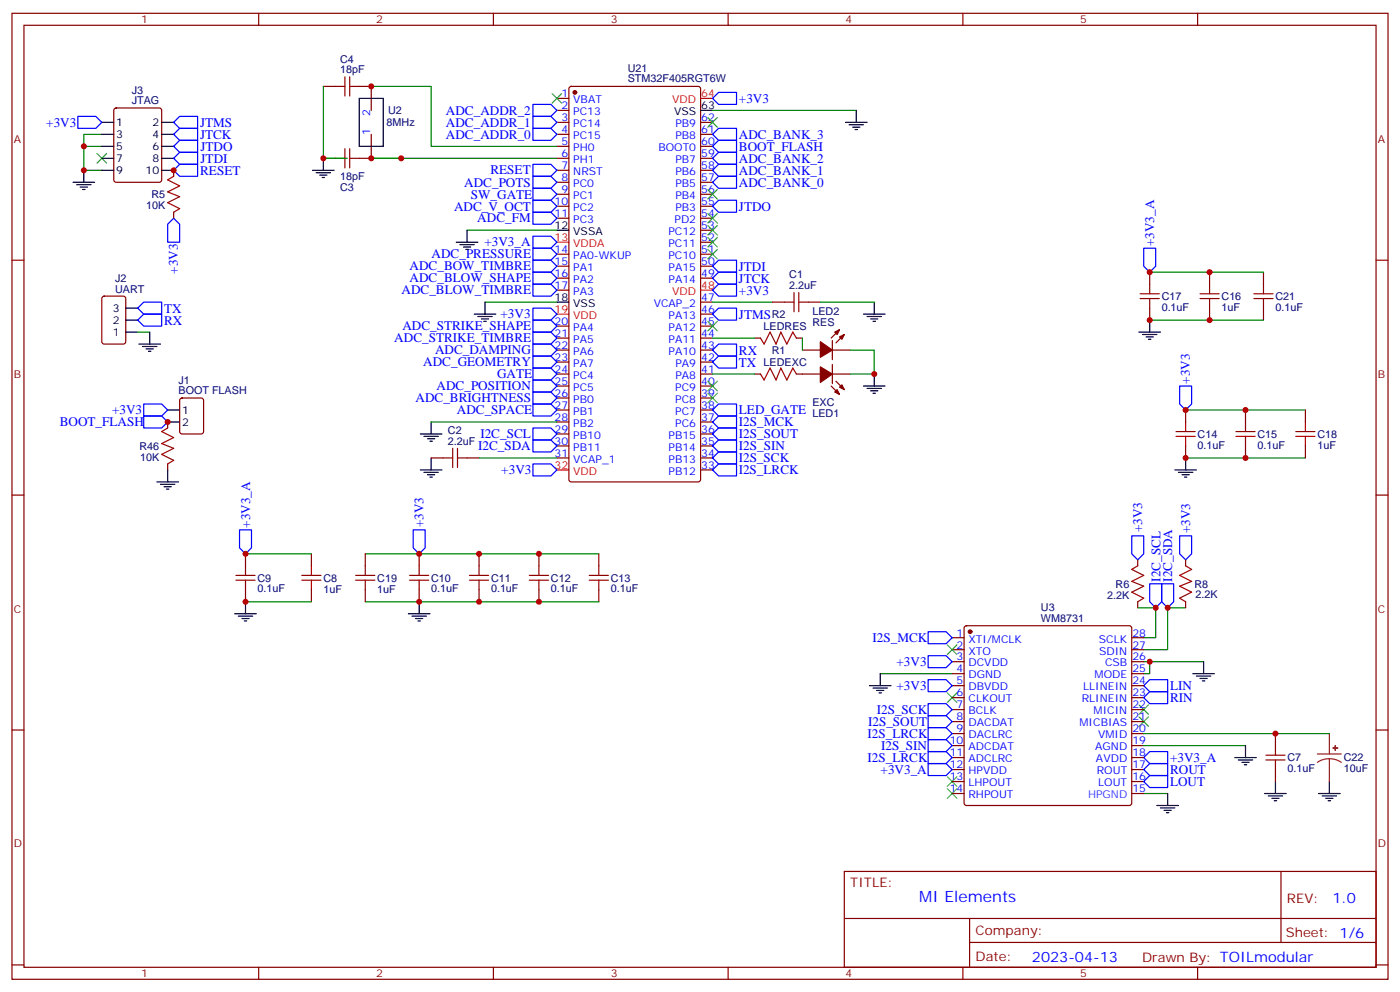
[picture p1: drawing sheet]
<svg xmlns="http://www.w3.org/2000/svg" width="412mm" height="292mm" viewBox="0 0 412 292" stroke-linecap="round" stroke-linejoin="round" font-family="sans-serif">
<g fill="none" stroke="#870000" stroke-width=".35">
<path d="M3.5 3.9h405.4v284.4h-405.4zM7.1 7.4h398.2v277.3h-398.2zM76.2 3.9v3.5M145.3 3.9v3.5M214.5 3.9v3.5M283.6 3.9v3.5M352.8 3.9v3.5M33.7 32l.5-.2h12.7l.7 .4v20.8l-.4 .6-13 .1-.6-.5-.1-20.7zM95.2 25.4h3.6M105.8 25.4h3.6v7.1M109.4 39.5v7.1h-3.6M164 29h3.6"/>
<path d="M164 32.5h3.6M164 36h3.6M164 39.5h3.6M167.8 25.6l.5-.2h37.4l.6 .5 .1 115.2-.5 .7-37.6 .1-.7-.5v-115.3zM206.4 36h3.5M206.4 39.5h3.5M51.2 50.1v1.8M95.2 46.6h3.6M164 43.1h3.6M164 46.6h3.6M164 50.1h3.6M164 53.7h3.6"/>
<path d="M164 57.2h3.6M206.4 43.1h3.5M206.4 46.6h3.5M206.4 50.1h3.5M206.4 53.7h3.5M206.4 57.2h3.5M3.5 76.6h3.6M51.2 62.5v1.7M164 60.7h3.6M164 64.2h3.6M164 74.8h3.6M164 78.4h3.6"/>
<path d="M206.4 60.7h3.5M206.4 64.2h3.5M206.4 74.8h3.5M206.4 78.4h3.5M206.4 71.3h3.5M206.4 67.8h3.5M405.3 76.6h3.6M30.2 87.4l.5-.2h5.6l.7 .4v13l-.4 .6-5.9 .1-.7-.5v-12.9zM164 81.9h3.6M164 85.4h3.6M164 96h3.6M164 99.5h3.6"/>
<path d="M206.4 81.9h3.5M206.4 96h3.5M206.4 99.5h3.5M206.4 92.5h3.5M206.4 88.9h3.5M222.2 99.5h1.8M227.5 88.9h3.6M234.6 99.5h1.8M238.1 88.9h3.6M247.3 97l-2.5 2.5M248.7 98.5l-2.5 2.4M338.7 80.1v3.5"/>
<path d="M338.7 90.7v3.5M356.3 80.1v3.5M356.3 90.7v3.5M372.2 80.1v3.5M372.2 90.7v3.5M53.2 117.4l.4-.2h5.7l.6 .4 .1 9.4-.5 .7h-5.9l-.6-.4-.1-9.4zM164 103h3.6M164 106.6h3.6M164 110.1h3.6M164 113.6h3.6M164 117.2h3.6M206.4 103h3.5"/>
<path d="M206.4 106.6h3.5M206.4 110.1h3.5M206.4 113.6h3.5M206.4 117.2h3.5M222.2 110.1h1.8M234.6 110.1h7.1M236.4 103h5.3M244.8 113.6l2.5 2.5M245.2 103h5.3M245.2 110.1h5.3M245.2 100.2v5.7M245.2 107.3v5.6"/>
<path d="M246.2 112.2l2.5 2.5M49.4 124.2v1.8M49.4 136.6v1.7M127 134.8h3.5M137.6 134.8h3.5M164 120.7h3.6M164 124.2h3.6M164 127.7h3.6M164 131.3h3.6M164 134.8h3.6M206.4 120.7h3.5M206.4 124.2h3.5"/>
<path d="M206.4 127.7h3.5M206.4 131.3h3.5M206.4 134.8h3.5M206.4 138.3h3.5M349.2 120.7v3.5M349.2 131.3v3.5M366.9 120.7v3.5M366.9 131.3v3.5M384.5 120.7v3.5M384.5 131.3v3.5M3.5 145.7h3.6M405.3 145.7h3.6"/>
<path d="M72.3 163v3.5M72.3 173.6v3.5M91.7 163v3.5M91.7 173.6v3.5M107.6 163v3.5M107.6 173.6v3.5M123.5 163v3.5M123.5 173.6v3.5M141.1 163v3.5M141.1 173.6v3.5M158.7 163v3.5M158.7 173.6v3.5"/>
<path d="M176.4 163v3.5M176.4 173.6v3.5M335.1 164.8v1.7M335.1 177.1v1.8M349.2 164.8v1.7M349.2 177.1v1.8M280.5 187.7h3.5M280.5 191.2h3.5M280.5 194.8h3.5M280.5 198.3h3.5M284.2 184.4l.5-.2h48l.5 .2 .2 .5v51.5l-.3 .5-.4 .2h-48l-.5-.2-.2-.5v-51.5zM333.4 187.7h3.5"/>
<path d="M333.4 191.2h3.5M333.4 194.8h3.5M333.4 198.3h3.5M3.5 214.9h3.6M280.5 201.8h3.5M280.5 205.4h3.5M280.5 208.9h3.5M280.5 212.4h3.5M280.5 215.9h3.5M280.5 219.5h3.5M333.4 201.8h3.5M333.4 205.4h3.5"/>
<path d="M333.4 208.9h3.5M333.4 212.4h3.5M333.4 215.9h3.5M333.4 219.5h3.5M375.7 215.9v3.6M405.3 214.9h3.6M280.5 223h3.5M280.5 226.5h3.5M280.5 230h3.5M280.5 233.6h3.5M333.4 223h3.5M333.4 226.5h3.5"/>
<path d="M333.4 230h3.5M333.4 233.6h3.5M375.7 226.5v3.5M248.7 256.5h156.6v28.2h-156.6zM377.3 256.5v20.9M248.7 270.4h156.5M285.6 277.4h119.6M285.6 270.4v14.1M3.5 284h3.6M76.2 284.7v3.6M145.3 284.7v3.6M214.5 284.7v3.6"/>
<path d="M283.6 284.7v3.6M352.8 284.7v3.6M405.3 284h3.6"/>
</g>
<g fill="none" stroke="#00f" stroke-width=".35">
<path d="M22.9 34.3h5.3l1.8 1.7-1.8 1.8h-5.3zM51.2 39.5l1.7-1.7h5.3v3.5h-5.3zM51.2 36l1.7-1.7h5.3v3.5h-5.3zM157 30.7h5.3l1.7 1.8-1.7 1.8h-5.3zM157 34.3h5.3l1.7 1.7-1.7 1.8h-5.3zM157 37.8h5.3l1.7 1.7-1.7 1.8h-5.3zM209.9 39.5l1.8-1.7h5.3v3.5h-5.3zM209.9 29l1.8-1.8h5.3v3.5h-5.3zM51.2 50.1l1.7-1.7h5.3v3.5h-5.3zM51.2 46.6l1.7-1.8h5.3v3.6h-5.3zM51.2 43.1l1.7-1.8h5.3v3.5h-5.3zM157 48.4h5.3l1.7 1.7-1.7 1.8h-5.3z"/>
<path d="M157 58.9h5.3l1.7 1.8-1.7 1.8h-5.3zM157 55.4h5.3l1.7 1.8-1.7 1.7h-5.3zM157 51.9h5.3l1.7 1.8-1.7 1.7h-5.3zM209.9 43.1l1.8-1.8h5.3v3.5h-5.3zM209.9 46.6l1.8-1.8h5.3v3.6h-5.3zM209.9 53.7l1.8-1.8h5.3v3.5h-5.3zM209.9 50.1l1.8-1.7h5.3v3.5h-5.3zM51.2 64.2l1.7 1.8v5.3h-3.5v-5.3zM157 62.5h5.3l1.7 1.7-1.7 1.8h-5.3zM157 76.6h5.3l1.7 1.8-1.7 1.7h-5.3zM157 73.1h5.3l1.7 1.7-1.7 1.8h-5.3zM157 69.5h5.3l1.7 1.8-1.7 1.8h-5.3z"/>
<path d="M209.9 60.7l1.8-1.8h5.3v3.6h-5.3zM209.9 78.4l1.8-1.8h5.3v3.5h-5.3zM336.9 73.1h3.5v5.3l-1.7 1.7-1.8-1.7zM40.6 94.2l1.7-1.7h5.3v3.5h-5.3zM40.6 90.7l1.7-1.8h5.3v3.6h-5.3zM157 97.8h5.3l1.7 1.7-1.7 1.8h-5.3zM157 94.2h5.3l1.7 1.8-1.7 1.8h-5.3zM157 80.1h5.3l1.7 1.8-1.7 1.7h-5.3zM157 90.7h5.3l1.7 1.8-1.7 1.7h-5.3zM157 83.6h5.3l1.7 1.8-1.7 1.8h-5.3zM209.9 81.9l1.8-1.8h5.3v3.5h-5.3zM209.9 92.5l1.8-1.8h5.3v3.5h-5.3z"/>
<path d="M211.7 83.6h5.3v3.6h-5.3l-1.8-1.8zM42.3 118.9h5.3l1.8 1.8-1.8 1.7h-5.3zM157 104.8h5.3l1.7 1.8-1.7 1.7h-5.3zM157 101.3h5.3l1.7 1.7-1.7 1.8h-5.3zM157 108.3h5.3l1.7 1.8-1.7 1.8h-5.3zM157 111.9h5.3l1.7 1.7-1.7 1.8h-5.3zM157 115.4h5.3l1.7 1.8-1.7 1.7h-5.3zM157 118.9h5.3l1.7 1.8-1.7 1.7h-5.3zM209.9 103l1.8-1.7h5.3v3.5h-5.3zM209.9 106.6l1.8-1.8h5.3v3.5h-5.3zM347.5 113.6h3.5v5.3l-1.8 1.8-1.7-1.8zM42.3 122.4h5.3l1.8 1.8-1.8 1.8h-5.3z"/>
<path d="M157 129.5h5.3l1.7 1.8-1.7 1.7h-5.3zM157 126h5.3l1.7 1.7-1.7 1.8h-5.3zM157 136.6h5.3l1.7 1.7-1.7 1.8h-5.3zM209.9 131.3l1.8-1.8h5.3v3.5h-5.3zM209.9 134.8l1.8-1.8h5.3v3.6h-5.3zM209.9 138.3l1.8-1.7h5.3v3.5h-5.3zM209.9 124.2l1.8-1.8h5.3v3.6h-5.3zM209.9 120.7l1.8-1.8h5.3v3.5h-5.3zM211.7 126h5.3v3.5h-5.3l-1.8-1.8zM70.6 156h3.5v5.3l-1.8 1.7-1.7-1.7zM121.7 156h3.5v5.3l-1.7 1.7-1.8-1.7zM333.4 157.7h3.5v5.3l-1.8 1.8-1.7-1.8z"/>
<path d="M347.5 157.7h3.5v5.3l-1.8 1.8-1.7-1.8zM338.7 171.8h3.5v5.3l-1.8 1.8-1.7-1.8zM342.2 171.8h3.5v5.3l-1.7 1.8-1.8-1.8zM273.4 193h5.3l1.8 1.8-1.8 1.7h-5.3zM273.4 185.9h5.3l1.8 1.8-1.8 1.8h-5.3zM273.4 217.7h5.3l1.8 1.8-1.8 1.7h-5.3zM273.4 214.2h5.3l1.8 1.7-1.8 1.8h-5.3zM273.4 210.6h5.3l1.8 1.8-1.8 1.8h-5.3zM273.4 207.1h5.3l1.8 1.8-1.8 1.7h-5.3zM273.4 200.1h5.3l1.8 1.7-1.8 1.8h-5.3zM336.9 201.8l1.8-1.7h5.3v3.5h-5.3zM336.9 205.4l1.8-1.8h5.3v3.5h-5.3z"/>
<path d="M273.4 224.8h5.3l1.8 1.7-1.8 1.8h-5.3zM273.4 221.2h5.3l1.8 1.8-1.8 1.8h-5.3zM336.9 223l1.8-1.8h5.3v3.6h-5.3zM336.9 226.5l1.8-1.7h5.3v3.5h-5.3zM338.7 228.3h5.3v3.5h-5.3l-1.8-1.8z"/>
</g>
<g fill="none" stroke="#3c3" stroke-width=".35">
<path d="M162.6 27.6l2.9 2.8M165.5 27.6l-2.9 2.8M208.5 34.6l2.8 2.8M211.3 34.6l-2.8 2.8M28.6 45.2l2.8 2.8M31.4 45.2l-2.8 2.8M208.5 55.8l2.8 2.8M211.3 55.8l-2.8 2.8M208.5 62.8l2.8 2.9M208.5 73.4l2.8 2.8M208.5 69.9l2.8 2.8M208.5 66.4l2.8 2.8"/>
<path d="M211.3 62.8l-2.8 2.9M211.3 73.4l-2.8 2.8M211.3 69.9l-2.8 2.8M211.3 66.4l-2.8 2.8M208.5 94.6l2.8 2.8M211.3 94.6l-2.8 2.8M208.5 112.2l2.8 2.8M208.5 115.7l2.8 2.9M211.3 112.2l-2.8 2.8M211.3 115.7l-2.8 2.9M279 189.8l2.9 2.9M281.9 189.8l-2.9 2.9"/>
<path d="M279 203.9l2.9 2.9M281.9 203.9l-2.9 2.9M335.5 211l2.8 2.8M335.5 207.5l2.8 2.8M338.3 211l-2.8 2.8M338.3 207.5l-2.8 2.8M279 232.2l2.9 2.8M279 228.6l2.9 2.9M281.9 232.2l-2.9 2.8M281.9 228.6l-2.9 2.9"/>
</g>
<g fill="none" stroke="#a10000" stroke-width=".35">
<path d="M98.8 25.4h2.8M101.6 22.6v5.7M103 22.6v5.7M103 25.4h2.8M51.2 51.9l-1.8 1.1 3.5 1.7-3.5 1.8 3.5 1.4-3.5 1.8 3.5 1.7-1.7 1.1M98.8 46.6h2.8M101.6 43.8v5.6M103 43.8v5.6M103 46.6h2.8M224 99.5l1.1 1.8 1.7-3.5 1.8 3.5 1.4-3.5 1.8 3.5 1.7-3.5 1.1 1.7M231.1 88.9h2.8M233.9 86.1v5.7"/>
<path d="M235.3 86.1v5.7M235.3 88.9h2.8M335.8 87.9h5.7M335.8 86.5h5.7M338.7 83.6v2.9M338.7 87.9v2.8M353.5 87.9h5.6M353.5 86.5h5.6M356.3 83.6v2.9M356.3 87.9v2.8M369.4 87.9h5.6M369.4 86.5h5.6"/>
<path d="M372.2 83.6v2.9M372.2 87.9v2.8M224 110.1l1.1 1.8 1.7-3.6 1.8 3.6 1.4-3.6 1.8 3.6 1.7-3.6 1.1 1.8M49.4 126l-1.8 1 3.6 1.8-3.6 1.8 3.6 1.4-3.6 1.7 3.6 1.8-1.8 1.1M130.5 134.8h2.8M133.3 132v5.6M134.8 132v5.6M134.8 134.8h2.8M346.4 128.4h5.7M346.4 127h5.7M349.2 124.2v2.8M349.2 128.4v2.9"/>
<path d="M364.1 128.4h5.6M364.1 127h5.6M366.9 124.2v2.8M366.9 128.4v2.9M381.7 128.4h5.6M381.7 127h5.6M384.5 124.2v2.8M384.5 128.4v2.9M69.5 170.8h5.6M69.5 169.4h5.6M72.3 166.5v2.9M72.3 170.8v2.8"/>
<path d="M88.9 170.8h5.6M88.9 169.4h5.6M91.7 166.5v2.9M91.7 170.8v2.8M104.8 170.8h5.6M104.8 169.4h5.6M107.6 166.5v2.9M107.6 170.8v2.8M120.6 170.8h5.7M120.6 169.4h5.7M123.5 166.5v2.9M123.5 170.8v2.8"/>
<path d="M138.3 170.8h5.6M138.3 169.4h5.6M141.1 166.5v2.9M141.1 170.8v2.8M155.9 170.8h5.7M155.9 169.4h5.7M158.7 166.5v2.9M158.7 170.8v2.8M173.6 170.8h5.6M173.6 169.4h5.6M176.4 166.5v2.9M176.4 170.8v2.8"/>
<path d="M335.1 166.5l-1.7 1.1 3.5 1.8-3.5 1.7 3.5 1.4-3.5 1.8 3.5 1.8-1.8 1M349.2 166.5l1.8 1.1-3.5 1.8 3.5 1.7-3.5 1.4 3.5 1.8-3.5 1.8 1.7 1M375.7 219.5v2.8M372.9 223.7h5.6M372.9 222.3h5.6M375.7 223.7v2.8"/>
</g>
<g fill="none" stroke="#008700" stroke-width=".35">
<path d="M30 39.5h-5.3v10.6h5.3M95.2 25.4v21.2h7.1M109.4 25.4h17.6v17.7h37M209.9 32.5h42.3M24.7 43.1h5.3M109.4 46.6h54.6M137.6 67.8h26.4M40.6 97.8h3.5M142.9 88.9h21.1M209.9 88.9h17.6M209.9 99.5h12.3M236.4 99.5v3.5"/>
<path d="M241.7 88.9h15.8M338.7 80.1h33.5M338.7 94.2h33.5M209.9 110.1h12.3M250.5 103h7v7.1h-7M127 124.2h37M141.1 134.8h22.9M349.2 134.8h35.3M349.2 120.7h35.3M72.3 177.1h19.4M72.3 163h19.4M107.6 177.1h68.8"/>
<path d="M107.6 163h68.8M335.1 178.9h5.3v8.8h-3.5M349.2 178.9h-5.2v12.3h-7.1M259.3 198.3h21.2M336.9 194.8h1.8M354.5 194.8h-15.8v3.5h-1.8M336.9 219.5h30M336.9 215.9h54.7M336.9 233.6h7.1"/>
</g>
<g fill="none" stroke="#000" stroke-width=".35">
<path d="M30 36h3.5M30 39.5h3.5M47.6 36h3.6M47.6 39.5h3.6M105.8 29h7.1v14.1h-7.1zM206.4 32.5h3.5M249.1 36h6.3M250.1 36.7h4.3M251.2 37.4h2.1M251.9 38.1h.7M252.2 32.5v3.5M21.5 53.7h6.4"/>
<path d="M22.6 54.4h4.2M23.6 55.1h2.2M24.3 55.8h.7M24.7 50.1v3.6M30 43.1h3.5M30 46.6h3.5M30 50.1h3.5M47.6 43.1h3.6M47.6 46.6h3.6M47.6 50.1h3.6M92.1 50.1h6.3M93.1 50.8h4.3"/>
<path d="M94.2 51.5h2.1M94.9 52.2h.7M95.2 46.6v3.5M134.4 71.3h6.4M135.5 72h4.2M136.5 72.7h2.1M137.2 73.4h.7M137.6 67.8v3.5M164 67.8h3.6M37 90.7h3.6M37 97.8h3.6M37 94.2h3.6"/>
<path d="M44.1 97.8v3.5M139.7 92.5h6.3M140.8 93.2h4.2M141.8 93.9h2.1M142.5 94.6h.7M142.9 88.9v3.6M164 88.9h3.6M254.4 92.5h6.3M255.4 93.2h4.2M256.5 93.9h2.1M257.2 94.6h.7M257.5 88.9v3.6"/>
<path d="M335.5 97.8h6.3M336.5 98.5h4.3M337.6 99.2h2.1M338.3 99.9h.7M338.7 94.2v3.6M40.9 101.3h6.4M42 102h4.2M43 102.7h2.2M43.7 103.4h.7M254.4 113.6h6.3M255.4 114.3h4.2M256.5 115h2.1"/>
<path d="M257.2 115.7h.7M257.5 110.1v3.5M49.4 120.7h3.5M49.4 124.2h3.5M49.4 138.3v3.6M123.8 127.7h6.4M123.8 138.3h6.4M124.9 128.4h4.2M124.9 139h4.2M125.9 129.2h2.2M125.9 139.7h2.2M126.6 129.9h.8"/>
<path d="M127 124.2v3.5M127 134.8v3.5M346.1 138.3h6.3M347.1 139h4.3M348.2 139.7h2.1M349.2 134.8v3.5M46.2 141.9h6.4M47.3 142.6h4.2M48.3 143.3h2.1M49 144h.7M126.6 140.4h.8M348.9 140.4h.7"/>
<path d="M72.3 177.1v3.6M123.5 177.1v3.6M69.1 180.7h6.4M70.2 181.4h4.2M71.3 182.1h2.1M72 182.8h.7M120.3 180.7h6.3M121.4 181.4h4.2M122.4 182.1h2.1M123.1 182.8h.7M259.3 198.3v3.5M351.4 198.3h6.3"/>
<path d="M352.4 199h4.3M353.5 199.7h2.1M354.5 194.8v3.5M256.1 201.8h6.4M257.2 202.5h4.2M258.2 203.2h2.1M258.9 203.9h.7M354.2 200.4h.7M366.9 219.5v3.5M340.8 237.1h6.3M341.8 237.8h4.3M342.9 238.5h2.1"/>
<path d="M343.6 239.2h.7M344 233.6v3.5M363.7 223h6.4M364.8 223.7h4.2M365.8 224.4h2.1M366.5 225.1h.7M372.5 233.6h6.4M373.6 234.3h4.2M374.6 235h2.2M375.4 235.7h.7M375.7 230v3.6M388.4 233.6h6.4"/>
<path d="M389.5 234.3h4.2M390.5 235h2.1M391.2 235.7h.7M391.6 230v3.6"/>
</g>
<g fill="#870000" stroke="#870000" stroke-width=".35">
<path d="M247.3 114l.7-.7 .7 1.4z"/>
<path d="M245.9 115.4l.7-.7 .7 1.4z"/>
<path d="M241.7 108l3.5 2.1-3.5 2.5z"/>
<path d="M247.3 99.2l1.4-.7-.7 1.4z"/>
<path d="M245.9 97.8l1.4-.8-.7 1.5z"/>
<path d="M241.7 100.6l3.5 2.4-3.5 2.2z"/>
<circle cx="169.3" cy="27.2" r=".53"/>
<circle cx="285.7" cy="185.9" r=".53"/>
</g>
<path d="M206.4 29h3.5M164 71.3h3.6M164 92.5h3.6M206.4 85.4h3.5M164 138.3h3.6" fill="none" stroke="#f00" stroke-width=".35"/>
<path d="M391.6 215.9v6M388.1 221.9h7M391.6 223.3l-1.9 .3-1.6 .8M391.6 223.3l1.8 .3 1.7 .8M391.6 223.3v6.7" fill="none" stroke="#8c2424" stroke-width=".35"/>
<g fill="#8c2424" stroke="#8c2424" stroke-width=".35">
<path d="M392.6 220.2h1.5z"/>
<path d="M393.3 219.5v1.4z"/>
</g>
<g fill="#c00">
<circle cx="158.8" cy="177.1" r=".88"/>
<circle cx="158.8" cy="163" r=".88"/>
<circle cx="51.2" cy="50.1" r=".88"/>
<circle cx="24.7" cy="43.1" r=".88"/>
<circle cx="24.7" cy="50.1" r=".88"/>
<circle cx="49.4" cy="124.2" r=".88"/>
<circle cx="72.3" cy="177.1" r=".88"/>
<circle cx="72.3" cy="163" r=".88"/>
<circle cx="123.5" cy="163" r=".88"/>
<circle cx="141.1" cy="163" r=".88"/>
<circle cx="123.5" cy="177.1" r=".88"/>
<circle cx="141.1" cy="177.1" r=".88"/>
<circle cx="118.2" cy="46.6" r=".88"/>
<circle cx="109.4" cy="25.4" r=".88"/>
<circle cx="95.3" cy="46.6" r=".88"/>
<circle cx="109.4" cy="46.6" r=".88"/>
<circle cx="257.5" cy="110.1" r=".88"/>
<circle cx="356.3" cy="94.2" r=".88"/>
<circle cx="356.3" cy="80.1" r=".88"/>
<circle cx="349.3" cy="120.7" r=".88"/>
<circle cx="366.9" cy="120.7" r=".88"/>
<circle cx="349.3" cy="134.8" r=".88"/>
<circle cx="366.9" cy="134.8" r=".88"/>
<circle cx="338.7" cy="80.1" r=".88"/>
<circle cx="338.7" cy="94.2" r=".88"/>
<circle cx="338.7" cy="194.8" r=".88"/>
<circle cx="344" cy="178.9" r=".88"/>
<circle cx="340.4" cy="178.9" r=".88"/>
<circle cx="375.7" cy="215.9" r=".88"/>
</g>
<text font-size="4.6" fill="#00f" x="270.8" y="265.5">MI Elements</text>
<g font-size="4.2" fill="#00f">
<text x="392.5" y="265.8">1.0</text>
<text x="304" y="283.1">2023-04-13</text>
</g>
<g font-size="3.9" fill="#00f">
<text x="131.4" y="33.7">ADC_ADDR_2</text>
<text x="217.7" y="30.3">+3V3</text>
<text x="13.6" y="37.2">+3V3</text>
<text x="58.9" y="40.8">JTCK</text>
<text x="58.9" y="37.3">JTMS</text>
<text x="131.4" y="37.3">ADC_ADDR_1</text>
<text x="131.4" y="40.8">ADC_ADDR_0</text>
<text x="217.7" y="40.8">ADC_BANK_3</text>
<text x="59" y="44.3">JTDO</text>
<text x="59.1" y="47.8">JTDI</text>
<text x="217.7" y="44.3">BOOT_FLASH</text>
<text x="217.7" y="47.9">ADC_BANK_2</text>
<text x="59" y="51.4">RESET</text>
<text x="144.5" y="51.4">RESET</text>
<text x="217.7" y="51.4">ADC_BANK_1</text>
<text x="136.8" y="54.9">ADC_POTS</text>
<text x="138.7" y="58.4">SW_GATE</text>
<text x="217.7" y="54.9">ADC_BANK_0</text>
<text x="133.7" y="62">ADC_V_OCT</text>
<text x="140.6" y="65.5">ADC_FM</text>
<text x="217.7" y="62">JTDO</text>
<text x="127.1" y="76.1">ADC_PRESSURE</text>
<text x="142.7" y="72.5">+3V3_A</text>
<text x="340" y="72.5" transform="rotate(-90 340 72.5)">+3V3_A</text>
<text x="52.4" y="80.6" transform="rotate(-90 52.4 80.6)">+3V3</text>
<text x="120.7" y="83.1">ADC_BLOW_SHAPE</text>
<text x="120.7" y="79.6">ADC_BOW_TIMBRE</text>
<text x="217.6" y="83.2">JTCK</text>
<text x="217.6" y="79.7">JTDI</text>
<text x="118.3" y="86.7">ADC_BLOW_TIMBRE</text>
<text x="217.7" y="86.8">+3V3</text>
<text x="48.3" y="95.5">RX</text>
<text x="48.3" y="92">TX</text>
<text x="147.4" y="93.7">+3V3</text>
<text x="217.7" y="93.8">JTMS</text>
<text x="116.2" y="100.8">ADC_STRIKE_TIMBRE</text>
<text x="118.5" y="97.2">ADC_STRIKE_SHAPE</text>
<text x="124.7" y="107.8">ADC_GEOMETRY</text>
<text x="128.1" y="104.3">ADC_DAMPING</text>
<text x="217.7" y="104.4">RX</text>
<text x="217.7" y="107.9">TX</text>
<text x="146.4" y="111.3">GATE</text>
<text x="350.5" y="112.9" transform="rotate(-90 350.5 112.9)">+3V3</text>
<text x="122.4" y="118.4">ADC_BRIGHTNESS</text>
<text x="128.6" y="114.9">ADC_POSITION</text>
<text x="17.6" y="125.5">BOOT_FLASH</text>
<text x="33" y="121.9">+3V3</text>
<text x="134.6" y="121.9">ADC_SPACE</text>
<text x="217.6" y="125.5">I2S_MCK</text>
<text x="217.7" y="121.9">LED_GATE</text>
<text x="141.5" y="129">I2C_SCL</text>
<text x="217.7" y="129">I2S_SOUT</text>
<text x="140.8" y="132.5">I2C_SDA</text>
<text x="217.6" y="136.1">I2S_SCK</text>
<text x="217.7" y="132.6">I2S_SIN</text>
<text x="147.7" y="139.6">+3V3</text>
<text x="217.6" y="139.6">I2S_LRCK</text>
<text x="73.6" y="155.4" transform="rotate(-90 73.6 155.4)">+3V3_A</text>
<text x="124.7" y="155.3" transform="rotate(-90 124.7 155.3)">+3V3</text>
<text x="336.5" y="156.7" transform="rotate(-90 336.5 156.7)">+3V3</text>
<text x="350.6" y="157" transform="rotate(-90 350.6 157)">+3V3</text>
<text x="341.8" y="171.2" transform="rotate(-90 341.8 171.2)">I2C_SCL</text>
<text x="345.3" y="171.2" transform="rotate(-90 345.3 171.2)">I2C_SDA</text>
<text x="257" y="189.1">I2S_MCK</text>
<text x="264.1" y="196">+3V3</text>
<text x="264.1" y="203.1">+3V3</text>
<text x="344.7" y="203.1">LIN</text>
<text x="344.7" y="206.6">RIN</text>
<text x="255.7" y="213.7">I2S_SOUT</text>
<text x="258.3" y="210.1">I2S_SCK</text>
<text x="255.6" y="217.2">I2S_LRCK</text>
<text x="259.5" y="220.7">I2S_SIN</text>
<text x="255.6" y="224.2">I2S_LRCK</text>
<text x="259.4" y="227.8">+3V3_A</text>
<text x="344.7" y="224.3">+3V3_A</text>
<text x="344.7" y="227.8">ROUT</text>
<text x="344.7" y="231.3">LOUT</text>
</g>
<g font-size="3.9" fill="#800">
<text x="250.5" y="261.1">TITLE:</text>
<text x="379.1" y="265.8">REV:</text>
<text x="287.4" y="275.3">Company:</text>
<text x="378.7" y="275.9">Sheet: 1/6</text>
<text x="287.4" y="283">Date:</text>
<text x="336.4" y="283.1">Drawn By: TOILmodular</text>
</g>
<g font-size="3.2" fill="#800">
<text x="41.6" y="6.9">1</text>
<text x="110.8" y="6.9">2</text>
<text x="179.9" y="6.9">3</text>
<text x="249.1" y="6.9">4</text>
<text x="318.2" y="6.9">5</text>
<text x="4.1" y="42">A</text>
<text x="405.9" y="42">A</text>
<text x="4.1" y="111.2">B</text>
<text x="405.9" y="111.2">B</text>
<text x="4.1" y="180.3">C</text>
<text x="405.9" y="180.3">C</text>
<text x="4.1" y="249.4">D</text>
<text x="405.9" y="249.4">D</text>
<text x="41.6" y="287.7">1</text>
<text x="110.8" y="287.7">2</text>
<text x="179.9" y="287.7">3</text>
<text x="249.1" y="287.7">4</text>
<text x="318.2" y="287.7">5</text>
</g>
<g font-size="3.2" fill="#000080">
<text x="100.2" y="21.6">18pF</text>
<text x="100.2" y="18.4">C4</text>
<text x="184.9" y="21.1">U21</text>
<text x="38.8" y="27.6">J3</text>
<text x="184.9" y="24.2">STM32F405RGT6W</text>
<text x="38.8" y="30.7">JTAG</text>
<text x="114.3" y="33.6">U2</text>
<text x="113.9" y="37.1">8MHz</text>
<text x="100.2" y="53">18pF</text>
<text x="44.6" y="58.3">R5</text>
<text x="100.2" y="56.1">C3</text>
<text x="43" y="61.5">10K</text>
<text x="33.9" y="82.9">J2</text>
<text x="232.5" y="81.9">C1</text>
<text x="33.9" y="86.1">UART</text>
<text x="232.5" y="85.1">2.2uF</text>
<text x="342.2" y="88.3">C17</text>
<text x="359.8" y="88.4">C16</text>
<text x="375.7" y="88.3">C21</text>
<text x="227.4" y="93.5">R2</text>
<text x="239.3" y="96">RES</text>
<text x="239.3" y="92.8">LED2</text>
<text x="342.2" y="91.5">0.1uF</text>
<text x="359.8" y="91.5">1uF</text>
<text x="375.7" y="91.5">0.1uF</text>
<text x="225" y="97.1">LEDRES</text>
<text x="225" y="107.7">LEDEXC</text>
<text x="227.4" y="104.1">R1</text>
<text x="52.6" y="112.9">J1</text>
<text x="52.6" y="116.1">BOOT FLASH</text>
<text x="239.3" y="119.6">EXC</text>
<text x="239.3" y="122.8">LED1</text>
<text x="131.9" y="130.9">2.2uF</text>
<text x="131.9" y="127.8">C2</text>
<text x="352.8" y="128.9">C14</text>
<text x="370.4" y="128.9">C15</text>
<text x="388.1" y="129">C18</text>
<text x="41.1" y="132.4">R46</text>
<text x="41.3" y="135.6">10K</text>
<text x="352.8" y="132.1">0.1uF</text>
<text x="370.4" y="132.1">0.1uF</text>
<text x="388.1" y="132.1">1uF</text>
<text x="75.8" y="171.2">C9</text>
<text x="95.2" y="171.3">C8</text>
<text x="111.1" y="171.3">C19</text>
<text x="127" y="171.2">C10</text>
<text x="144.6" y="171.2">C11</text>
<text x="162.3" y="171.2">C12</text>
<text x="179.9" y="171.2">C13</text>
<text x="328.6" y="173">R6</text>
<text x="351.9" y="173">R8</text>
<text x="75.8" y="174.4">0.1uF</text>
<text x="95.2" y="174.4">1uF</text>
<text x="111.1" y="174.4">1uF</text>
<text x="127" y="174.4">0.1uF</text>
<text x="144.6" y="174.4">0.1uF</text>
<text x="162.3" y="174.4">0.1uF</text>
<text x="179.9" y="174.4">0.1uF</text>
<text x="306.6" y="179.8">U3</text>
<text x="326.1" y="176.2">2.2K</text>
<text x="352.1" y="176.2">2.2K</text>
<text x="306.6" y="182.9">WM8731</text>
<text x="379.2" y="227.3">0.1uF</text>
<text x="379.2" y="224.1">C7</text>
<text x="395.8" y="227.3">10uF</text>
<text x="395.8" y="224.1">C22</text>
</g>
<g font-size="3.2" fill="#00f">
<text x="165.4" y="28.6">1</text>
<text x="109" y="34.3" transform="rotate(-90 109 34.3)">2</text>
<text x="165.4" y="32.1">2</text>
<text x="165.4" y="35.7">3</text>
<text x="168.9" y="30.4">VBAT</text>
<text x="168.9" y="33.9">PC13</text>
<text x="206.6" y="35.7">62</text>
<text x="109" y="39.8" transform="rotate(-90 109 39.8)">1</text>
<text x="165.4" y="39.2">4</text>
<text x="168.9" y="37.4">PC14</text>
<text x="168.9" y="41">PC15</text>
<text x="199" y="41">PB8</text>
<text x="199" y="37.4">PB9</text>
<text x="206.6" y="39.2">61</text>
<text x="165.4" y="42.7">5</text>
<text x="165.4" y="46.2">6</text>
<text x="168.9" y="44.5">PH0</text>
<text x="193.9" y="44.5">BOOT0</text>
<text x="206.6" y="46.2">59</text>
<text x="206.6" y="42.7">60</text>
<text x="165.4" y="49.8">7</text>
<text x="165.4" y="53.3">8</text>
<text x="168.9" y="48">PH1</text>
<text x="168.9" y="51.5">NRST</text>
<text x="199" y="51.5">PB6</text>
<text x="199" y="48">PB7</text>
<text x="206.6" y="53.3">57</text>
<text x="206.6" y="49.8">58</text>
<text x="165.4" y="56.8">9</text>
<text x="168.9" y="55.1">PC0</text>
<text x="168.9" y="58.6">PC1</text>
<text x="199" y="58.6">PB4</text>
<text x="199" y="55.1">PB5</text>
<text x="206.6" y="56.8">56</text>
<text x="163.4" y="60.4">10</text>
<text x="163.4" y="63.9">11</text>
<text x="168.9" y="62.1">PC2</text>
<text x="168.9" y="65.7">PC3</text>
<text x="198.7" y="65.7">PD2</text>
<text x="199" y="62.1">PB3</text>
<text x="206.6" y="63.9">54</text>
<text x="206.6" y="60.4">55</text>
<text x="196.9" y="69.2">PC12</text>
<text x="206.6" y="70.9">52</text>
<text x="206.6" y="67.4">53</text>
<text x="163.4" y="74.5">14</text>
<text x="163.4" y="78">15</text>
<text x="168.9" y="76.2">PA0-WKUP</text>
<text x="196.9" y="76.2">PC10</text>
<text x="196.9" y="72.7">PC11</text>
<text x="206.6" y="78">50</text>
<text x="206.6" y="74.5">51</text>
<text x="163.4" y="81.5">16</text>
<text x="168.9" y="79.8">PA1</text>
<text x="168.9" y="83.3">PA2</text>
<text x="197" y="83.3">PA14</text>
<text x="197" y="79.8">PA15</text>
<text x="206.6" y="81.5">49</text>
<text x="163.4" y="85.1">17</text>
<text x="168.9" y="86.8">PA3</text>
<text x="206.6" y="88.6">47</text>
<text x="163.4" y="95.6">20</text>
<text x="192.6" y="90.3">VCAP_2</text>
<text x="197" y="93.9">PA13</text>
<text x="206.6" y="95.6">45</text>
<text x="206.6" y="92.1">46</text>
<text x="163.4" y="99.2">21</text>
<text x="168.9" y="97.4">PA4</text>
<text x="168.9" y="100.9">PA5</text>
<text x="197" y="100.9">PA11</text>
<text x="197" y="97.4">PA12</text>
<text x="206.6" y="99.2">44</text>
<text x="163.4" y="102.7">22</text>
<text x="163.4" y="106.2">23</text>
<text x="168.9" y="104.5">PA6</text>
<text x="168.9" y="108">PA7</text>
<text x="197" y="104.5">PA10</text>
<text x="199" y="108">PA9</text>
<text x="206.6" y="106.2">42</text>
<text x="206.6" y="102.7">43</text>
<text x="163.4" y="109.7">24</text>
<text x="163.4" y="113.3">25</text>
<text x="168.9" y="111.5">PC4</text>
<text x="199" y="111.5">PA8</text>
<text x="206.6" y="113.3">40</text>
<text x="206.6" y="109.7">41</text>
<text x="163.4" y="116.8">26</text>
<text x="168.9" y="115">PC5</text>
<text x="168.9" y="118.6">PB0</text>
<text x="198.9" y="118.6">PC8</text>
<text x="198.9" y="115">PC9</text>
<text x="206.6" y="116.8">39</text>
<text x="163.4" y="120.3">27</text>
<text x="163.4" y="123.9">28</text>
<text x="168.9" y="122.1">PB1</text>
<text x="168.9" y="125.6">PB2</text>
<text x="198.9" y="125.6">PC6</text>
<text x="198.9" y="122.1">PC7</text>
<text x="206.6" y="123.9">37</text>
<text x="206.6" y="120.3">38</text>
<text x="163.4" y="127.4">29</text>
<text x="163.4" y="130.9">30</text>
<text x="168.9" y="129.2">PB10</text>
<text x="196.9" y="129.2">PB15</text>
<text x="206.6" y="130.9">35</text>
<text x="206.6" y="127.4">36</text>
<text x="163.4" y="134.4">31</text>
<text x="168.9" y="132.7">PB11</text>
<text x="168.9" y="136.2">VCAP_1</text>
<text x="196.9" y="136.2">PB13</text>
<text x="196.9" y="132.7">PB14</text>
<text x="206.6" y="138">33</text>
<text x="206.6" y="134.4">34</text>
<text x="196.9" y="139.7">PB12</text>
<text x="281.8" y="187.4">1</text>
<text x="281.8" y="190.9">2</text>
<text x="285.3" y="189.1">XTI/MCLK</text>
<text x="323.7" y="189.1">SCLK</text>
<text x="333.6" y="190.9">27</text>
<text x="333.6" y="187.4">28</text>
<text x="281.8" y="194.4">3</text>
<text x="281.8" y="197.9">4</text>
<text x="285.3" y="192.7">XTO</text>
<text x="285.3" y="196.2">DCVDD</text>
<text x="323.7" y="192.7">SDIN</text>
<text x="325.5" y="196.2">CSB</text>
<text x="333.6" y="197.9">25</text>
<text x="333.6" y="194.4">26</text>
<text x="281.8" y="201.5">5</text>
<text x="285.3" y="199.7">DGND</text>
<text x="285.3" y="203.2">DBVDD</text>
<text x="319.1" y="203.2">LLINEIN</text>
<text x="322.4" y="199.7">MODE</text>
<text x="333.6" y="201.5">24</text>
<text x="281.8" y="205">6</text>
<text x="281.8" y="208.5">7</text>
<text x="285.3" y="206.8">CLKOUT</text>
<text x="318.7" y="206.8">RLINEIN</text>
<text x="333.6" y="208.5">22</text>
<text x="333.6" y="205">23</text>
<text x="281.8" y="212.1">8</text>
<text x="281.8" y="215.6">9</text>
<text x="285.3" y="210.3">BCLK</text>
<text x="285.3" y="213.8">DACDAT</text>
<text x="318" y="213.8">MICBIAS</text>
<text x="322.1" y="210.3">MICIN</text>
<text x="333.6" y="215.6">20</text>
<text x="333.6" y="212.1">21</text>
<text x="279.8" y="219.1">10</text>
<text x="285.3" y="217.3">DACLRC</text>
<text x="285.3" y="220.9">ADCDAT</text>
<text x="322.6" y="220.9">AGND</text>
<text x="323.5" y="217.3">VMID</text>
<text x="333.6" y="219.1">19</text>
<text x="279.8" y="222.6">11</text>
<text x="279.8" y="226.2">12</text>
<text x="285.3" y="224.4">ADCLRC</text>
<text x="285.3" y="227.9">HPVDD</text>
<text x="322.8" y="224.4">AVDD</text>
<text x="323.1" y="227.9">ROUT</text>
<text x="333.6" y="226.2">17</text>
<text x="333.6" y="222.6">18</text>
<text x="279.8" y="229.7">13</text>
<text x="279.8" y="233.2">14</text>
<text x="285.3" y="231.5">LHPOUT</text>
<text x="323.5" y="231.5">LOUT</text>
<text x="333.6" y="233.2">15</text>
<text x="333.6" y="229.7">16</text>
<text x="285.3" y="235">RHPOUT</text>
</g>
<g font-size="3.2" fill="#f00">
<text x="206.6" y="28.6">64</text>
<text x="198" y="30.4">VDD</text>
<text x="163.4" y="70.9">13</text>
<text x="168.9" y="72.7">VDDA</text>
<text x="198" y="86.8">VDD</text>
<text x="206.6" y="85.1">48</text>
<text x="163.4" y="92.1">19</text>
<text x="168.9" y="93.9">VDD</text>
<text x="163.4" y="138">32</text>
<text x="168.9" y="139.7">VDD</text>
</g>
<g font-size="3.2">
<text x="198.6" y="33.9">VSS</text>
<text x="206.6" y="32.1">63</text>
<text x="34.2" y="37.1">1</text>
<text x="34.2" y="40.6">3</text>
<text x="44.9" y="37.1">2</text>
<text x="44.9" y="40.6">4</text>
<text x="34.2" y="44.1">5</text>
<text x="34.2" y="47.7">7</text>
<text x="44.9" y="44.1">6</text>
<text x="44.9" y="47.7">8</text>
<text x="34.2" y="51.2">9</text>
<text x="42.9" y="51.2">10</text>
<text x="163.4" y="67.4">12</text>
<text x="168.9" y="69.2">VSSA</text>
<text x="163.4" y="88.6">18</text>
<text x="33.3" y="91.8">3</text>
<text x="33.3" y="95.3">2</text>
<text x="168.9" y="90.3">VSS</text>
<text x="33.3" y="98.8">1</text>
<text x="53.6" y="121.7">1</text>
<text x="53.6" y="125.3">2</text>
</g>
<text font-size="3.2" fill="#33f" x="320.5" y="235">HPGND</text>
</svg>
